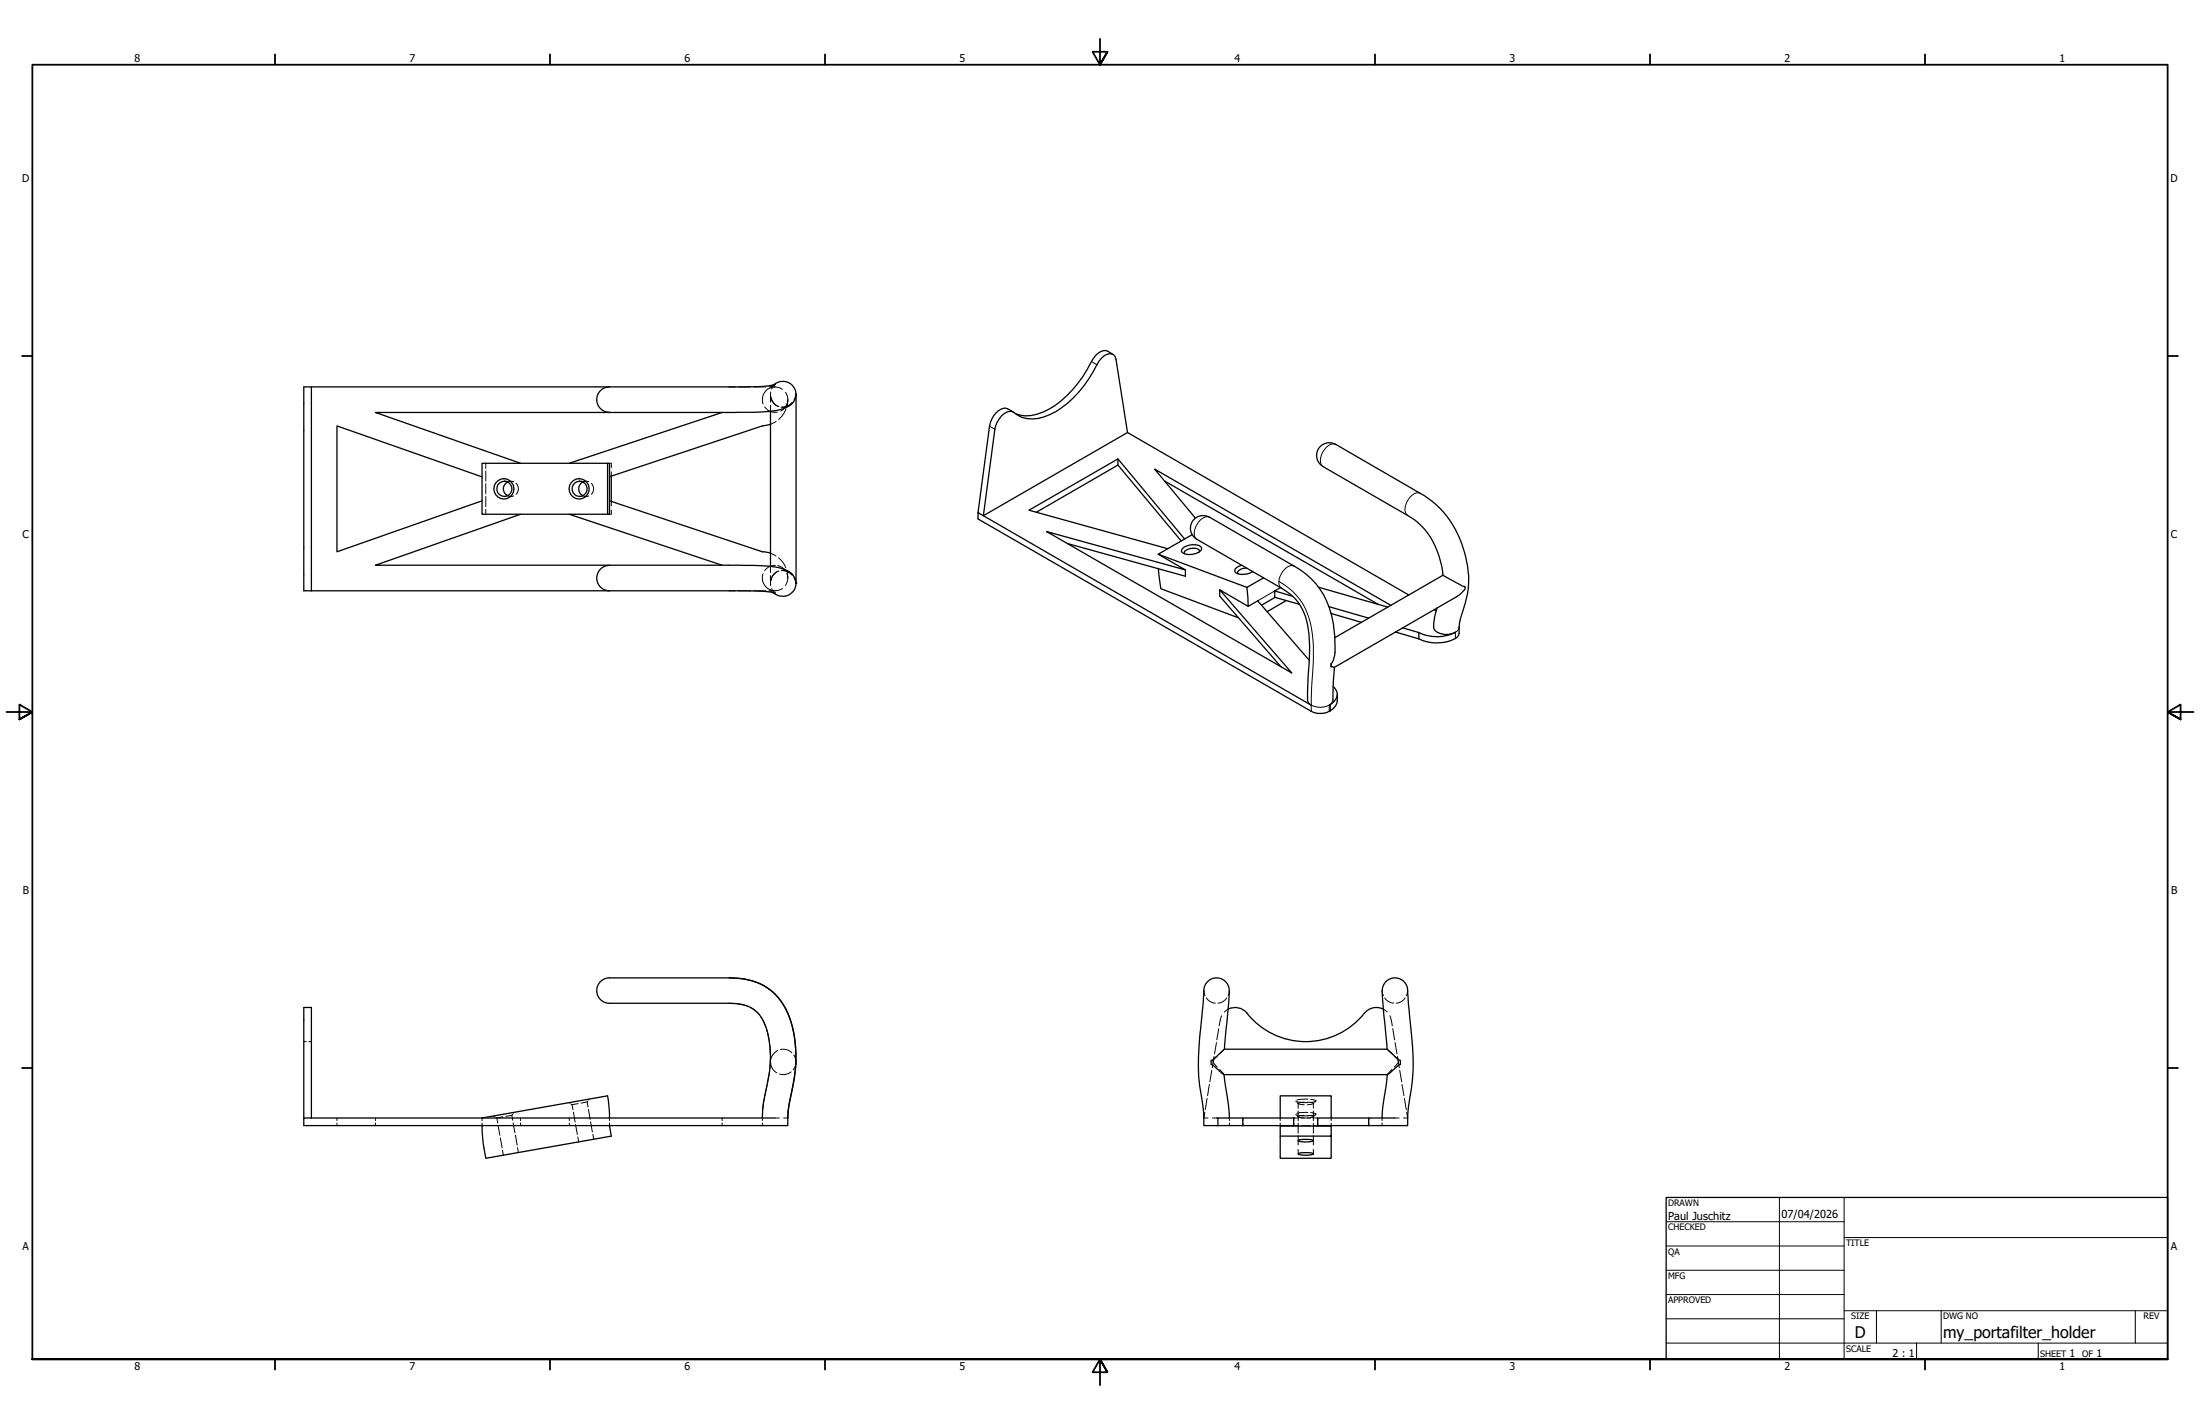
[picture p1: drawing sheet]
<svg xmlns="http://www.w3.org/2000/svg" width="864mm" height="559mm" viewBox="0 0 864 559" stroke-linecap="round" stroke-linejoin="round" font-family="sans-serif">
<!-- layer: Hidden (ANSI) -->
<g fill="none" stroke="#000" stroke-width=".39">
<path d="M286.3 151.8h2.4M289.9 151.8h4.7M295.8 151.8h4.9M300.2 159.7l2.1 1.7M300.6 153.4a4.9 4.9 0 0 0-1.1 5.1M301.5 152.5l-.8 .8M301.9 151.8h2.3M302.5 159v2.5l2.6 .2M302.5 155.4v2.4M302.5 155.9l.1 .1a4.6 4.6 0 0 0 2.8 3.5M302.5 153.8l.2 2.4M302.6 156.1l.2 .4a5.2 5.2 0 0 0 3 3.1"/>
<path d="M303.3 151.2l-.9 .6M304.2 151.8l1.9 .4 1 .6M304.2 151.8l-2.5 .8M304.4 150.9l-.8 .6-.7 1.2M308.2 160l-.4 .3M308.3 153.9l.1 .2a5.8 5.8 0 0 1 .5 5.2M308.4 159.6l-1.9 1.7M309.1 159.3l-.4 .3M311 157.9a5.2 5.2 0 0 1-4.4 1.9M311.2 158a4.8 4.8 0 0 1-4.3 1.8M312.4 154.7l-.7 2.3M312.4 154.7l-.5 2.3"/>
<path d="M304.7 165.4l-2.2 1.1M308.5 160.5l-1.7 2.9-1.1 1.2M190.7 181.8v2M190.7 184.8v4M190.7 189.8v4M190.7 194.8v4M190.7 199.8v2M198 194.8h.8M198 188.8h.8M199.3 194.5l.9 .3 1.4-.2M199.7 194.8h.8M199.7 188.8h.8"/>
<path d="M201.6 189l-1.4-.2-.9 .3M202.6 189.7a2.85 2.85 0 0 1 0 4.2M227.5 194.8h.9M227.5 188.8h.9M228.8 194.5l.9 .3 1.4-.2M229.2 194.8h.9M229.2 188.8h.9M231.1 189l-1.4-.2-.9 .3M232.1 189.7a2.85 2.85 0 0 1 0 4.2M239.3 181.8h.2M239.7 181.8h.3v1.7M240 185.2v1.7"/>
<path d="M240 196.8v1.7M239.3 201.8h.2M240 200.2v1.6h-.3M302.5 217.1l2.1 1.1M305.6 218.9l1.2 1.1 1.7 2.8M286.3 231.8h2.4M289.9 231.8h4.7M295.8 231.8h4.9M299.5 225.2a4.9 4.9 0 0 0 1.1 5.1M300.7 230.4l.8 .7M301.7 231.1l2.5 .7M301.9 231.8h2.3"/>
<path d="M302.3 222.2l-1.4 .9-.7 .9M302.3 231.8l.9 .7M302.5 222.2v2.5M302.5 225.9v2.3M302.7 227.5l-.2 2.4M302.9 231l1.5 1.8M304.4 221.9l-1.9 .3M305.3 222a4.5 4.5 0 0 1 3.1 2.1M305.4 224.2a4.7 4.7 0 0 0-2.9 3.6M305.8 224.1a5 5 0 0 0-3.2 3.5M306.6 223.9h.1a5.6 5.6 0 0 1 4.3 1.8M306.9 223.8a4.7 4.7 0 0 1 4.3 1.9"/>
<path d="M307.1 230.9l-1 .6-1.9 .3M307.8 223.3l.4 .4M308.7 224.1l.4 .2M308.9 223.9l.3 2.6M308.9 225l.3 1.8M309.2 226.8v1l-.9 1.9M309.2 226.6v.2M311.7 226.7l.7 2.3M311.8 226.7l.6 2.3M286.3 393.7l2.1 .1M289.5 393.9l4.3 1.1M294.8 395.4l1.3 .8 2 2"/>
<path d="M298.7 399.1l2 3.9M472.6 388.7l.4 2M473.6 391.6a4.1 4.1 0 0 0 3.5 2M479.6 398.6l-1 3.9M481.6 391.6a4.4 4.4 0 0 1-3.5 2M482.1 396l-1.5 1.1M482.6 388.7l-.5 2M542.5 388.7l.6 2M543.1 396l1.4 1.1M543.6 391.6a4.4 4.4 0 0 0 3.5 2M545.6 398.6l.9 3.9M551.6 391.6a4.1 4.1 0 0 1-3.5 2"/>
<path d="M552.6 388.7l-.5 2M119.3 408.7h1M121.2 408.7h1M301 404.1l.9 4.3M302.1 409.4l.3 4.4M302.5 414.9l-.3 4.4M302.5 417.1l.8 2.3 1.6 1.6M305.2 412.2l-.1 .1a5.2 5.2 0 0 0-2.6 3.6M306.4 411.9l2-.1 2.4 1.3M311.6 414l.8 2.1M312.4 417.7l-1.1 2.1M476.6 414.6l-.7 4.4"/>
<path d="M477.5 409.1l-.7 4.4M477.7 414.5l-.5 .5a1.83 1.83 0 0 0-1 1.8l1.6 1.9M478.4 403.7l-.8 4.4M478.8 419.7l1.7 2M480.6 411.7l-1.9 1.9M544.5 411.7l2 1.9M546.4 419.7l-1.8 2M546.7 403.7l.7 4.4M547.4 414.5l.3 .2a2.07 2.07 0 0 1 1.3 2l-1.7 2M547.6 409.1l.8 4.4M548.6 414.6l.7 4.4M132.3 438.7v1"/>
<path d="M147.4 438.7v1M189.2 438.7v1M193.9 437.9l.3 .2M194.6 438.5l.4 .2M195 438.7l.4 2M197.4 438.3l-2.4 .4M200.9 437.7l-2.3 .4M200.9 437.7l.4 1.9M201.2 437.3l-.3 .4M201.7 436.5l-.2 .4M204.3 438.7v1M223.4 432.7l.4 .2"/>
<path d="M223.5 438.7v1M224.2 433.3l.3 .2M224.5 433.5l.4 2M225.1 436.4l.6 3.9M226.9 433.1l-2.4 .4M230.5 432.4l-2.4 .5M230.5 432.4l.3 2M230.8 432.1l-.3 .3M231 435.4l.6 3.9M231.3 431.3l-.3 .4M239.3 438.7v1M283.5 438.7v1"/>
<path d="M299.3 436.5v3.2M300 431.1l-.6 4.3M301.1 425.8l-.9 4.2M302.1 420.4l-.8 4.3M304.2 438.7h1.7M307.6 438.7h1.6M310.5 420.6l-.6 .5a4.7 4.7 0 0 1-3.9 .3M472.9 436.5l-.3 2.2h1.6M473.8 431l-.7 4.4M474.7 425.6l-.7 4.4M475.7 420.1l-.8 4.4M475.9 438.7h1.7"/>
<path d="M482.6 438.7v1M487.9 438.7v1M502.5 438.7v1M508.6 437.3l.4 .3M508.6 432.1l.4 .3M509 437.5l4.4 .4M509 432.3l4.4 .4M509.3 438l.3 .3M509.3 432.8l.3 .3M509.6 433v1.9M509.6 435.9v3.9M509.8 438.7h-2l.1 1"/>
<path d="M510.7 438.7h3.8M511.9 437.7l-1.6 .1-.7 .4 2.3 .5M511.9 432.5l-1.6 .1-.7 .4 2.3 .5M513.2 437.7l1.7 .1 .7 .4-2.4 .5M513.2 432.5l1.7 .1 .7 .4M513.4 436.6l-4.4 .3M513.4 431.4l-4.4 .3M514.5 436.6l2.1 .6-.8 .4-1.3 .2M514.5 431.4l2.1 .6-.8 .4-1.3 .2M515.4 438.7h1.9v1M515.6 433l-2.4 .5M515.6 433v1.9"/>
<path d="M515.6 435.9v3.9M515.9 438l-.4 .3M515.9 432.8l-.4 .3M516.5 437.3l-.3 .3M516.5 432.1l-.3 .3M522.5 438.7v1M537.3 438.7v1M542.5 438.7v1M547.6 438.7h1.6M549.5 420.1l.7 4.4M550.4 425.6l.7 4.4M551.3 431l.7 4.4"/>
<path d="M552.2 436.5l.4 2.2h-1.7M132.3 440.7v1M147.4 440.7v1M189.2 440.7v1M195.5 441.6l.7 3.9M196.4 446.5l.7 3.9M197.2 451.4l.4 1.9M201.4 440.6l.7 3.9M202.3 445.5l.7 3.9M203.1 450.3l.4 2M204.3 440.7v1M223.5 440.7v1"/>
<path d="M225.9 441.3l.7 3.9M226.8 446.2l.3 1.9M231.8 440.2l.7 4M232.7 445.1l.3 2M239.3 440.7v1M283.5 440.7v1M299.3 440.7v1M482.6 440.7v1M487.9 440.7v1M502.5 440.7v1M507.9 440.7l-.1 1h2M509.6 440.8v3.9"/>
<path d="M509.6 445.6v3.7M509.6 451v1.8M510.7 441.7h3.8M515.6 440.8v3.9M515.6 445.6v3.7M515.6 451v1.8M517.3 440.7v1h-1.9M522.5 440.7v1M537.3 440.7v1M542.5 440.7v1"/>
</g>
<g fill="#000">
<circle cx="312.4" cy="154.7" r=".19"/>
<circle cx="312.4" cy="229" r=".19"/>
<circle cx="312.4" cy="416.1" r=".19"/>
<circle cx="480.6" cy="411.7" r=".19"/>
<circle cx="544.5" cy="411.7" r=".19"/>
<circle cx="480.5" cy="421.7" r=".19"/>
<circle cx="507.9" cy="438.7" r=".19"/>
</g>
<!-- layer: Visible (ANSI) -->
<g fill="none" stroke="#000" stroke-width=".51">
<path d="M436.9 139.1l-2.1-1.3a5 5 0 0 0-5.6 2.9 47.3 47.3 0 0 1-17.5 19.9 15 15 0 0 1-13 1.8M122.2 151.8v80M239.2 151.8a5 5 0 0 0-4.9 5 5 5 0 0 0 4.9 5M303.3 151.2a5.3 5.3 0 0 1 6.3-1 5.3 5.3 0 0 1 2.7 5.8 7.2 7.2 0 0 1-6 4.7 82.2 82.2 0 0 1-18.1 1.2h-48.9M304.4 150.9l-4.7 .7-6.3 .2h-174.1v80h173.8l7.4 .3 3.9 .7M309.2 156.8l-.1 1.4-.7 1.4M312.4 154.7h.1M312.5 154.7l-.1 74.3M239.3 161.9h-91.9l56.9 19.9M283.5 161.9l-60 19.9M299.3 167.1l-60 20M302.3 161.4l.2 60.8"/>
<path d="M302.5 166.5l-3.2 .6M393.1 163.2a4 4 0 0 1 6.5-.2 13.3 13.3 0 0 0 12.4-.2 43.6 43.6 0 0 0 19.4-21 5.5 5.5 0 0 1 5-2.9l.8 .4 .9 1.7 4.5 28.7-56.6 32.7 4.5-33.9a10 10 0 0 1 2.6-5.3zM397.8 161.7l-2.2-1.2a4.9 4.9 0 0 0-5.6 2.8l-1.6 4-4.5 33.9M442.6 169.7l110.4 63.8M189.2 187.1l-56.9-20v49.4l56.9-20M199.3 189.1a3 3 0 0 0-1.7 2.7 3 3 0 0 0 1.7 2.7M228.8 189.1a3.1 3.1 0 0 0 0 5.4M238.5 181.8h.8v20h-.8zM238.5 181.8h-49.3v20h49.3M239.3 196.5l60 20M240 186.9v9.9M438.8 180.1v2.4"/>
<path d="M457.2 188.8l83.8 48.4M204.3 201.8l-56.9 20 150 .1a27.8 27.8 0 0 1 12.5 2.6 5.2 5.2 0 0 1 1.6 7.4 5.2 5.2 0 0 1-7.5 1.1l-.8-.5M223.5 201.8l60 20M299.2 216.5l3.3 .6M383.9 201.2v2.4l130.8 75.5a8 8 0 0 0 7.5-.1M383.9 201.2l130.8 75.5a3 3 0 0 1-1.4-3.6l.2-8.1a57.8 57.8 0 0 0-1.1-23.1 19.1 19.1 0 0 0-9.4-11.1l-33.2-19.2M406.8 201l32-18.5 24.9 29.8M419 213.3l46.3 12.8v-2.5M454.7 217.5l10.6 6.1-54.5-15 96.3 55.5-28.3-32.6 11.2 6.4M464.2 215.2a6.6 6.6 0 0 1 7.1-.8l.4 .5a2.28 2.28 0 0 1-2.2 2.3 5.1 5.1 0 0 1-5.7-.8v-.6zM465 211.5l-26.2-31.4-34.9 20.1 54.5 15.1M468 209.8l-13.3 7.7 34.8 13"/>
<path d="M469.3 203.3l-16-19.2 92.7 53.5M469.8 211.6a5 5 0 0 1-1.8-6.8 5 5 0 0 1 6.8-1.9l33.3 19.3a30.4 30.4 0 0 1 15.6 25.1l.3 4.5a12.8 12.8 0 0 1-1.2 8.4l-.3 .3M470.8 216.6l.1-.5a4 4 0 0 0-5.4-.1l-.5 .4 .1 1M239.2 221.9a5 5 0 0 0-4.9 5 5 5 0 0 0 4.9 4.9M302.5 222.2h-.2M454.7 223.2l1 7.8 30.5 11.4M478.8 231.5v2.4l24.1 27.8M487.4 221.8a2.59 2.59 0 0 0-2.6 2.7 6 6 0 0 0 6.9-.2M489.3 222.9a3.7 3.7 0 0 0-3.5 1.8l.2 .5M489.5 230.5l.5 7.4M490 237.9l3.7-2.1 20.3 23.3M491.7 224.3v.1"/>
<path d="M496 226.8l-6.5 3.7M500.4 231.9v2.5l9.8 2.8M500.4 231.9l6.9 2M500.6 234.4l-5.4 3.1M502.7 230.6l-2.3 1.3M504.6 235.6v.2l-7.2 4.2M517.6 230.4l27.2 7.9M521.7 238.1l15.6 4.5M563 239.3l.8 .3M564.1 238.6l-1 3.7-.4 3.8M566.4 225.7a31.1 31.1 0 0 0-11.2-21.7l-35.9-21a5 5 0 0 1-1.8-6.8 5 5 0 0 1 6.8-1.8l33.2 19.2a39.6 39.6 0 0 1 18.8 37.8l-1.1 5.3-1.5 4.9a16.7 16.7 0 0 0-.9 6.9 3.5 3.5 0 0 1-3 2.8 16.7 16.7 0 0 1-12.8-.6M566.4 225.7l7.1 4 1.6 .4a1.21 1.21 0 0 1-.6 1.7l-2.7 2.4-48 27.7"/>
<path d="M566.4 225.7l-42.5 24.6M522.5 240.7l12 3.5M547.8 248l9.2 2.7M550.6 246.4l6.4 1.8M557 248.2v2.5M562.8 246.1a4.1 4.1 0 0 0 4.4 2.9l2.3-.2 1.8-.7a15.9 15.9 0 0 1-14.3 .1M522.2 276.5v2.5M522.5 260.5v1.2l1.3 .2M522.5 260.5v1.2M523.3 269.4a3.8 3.8 0 0 1 .1 6.2l-1.2 .9M523.8 261.9l-.6 11.7a2.66 2.66 0 0 1-1.4 3.1l.4-.2M525 272.5a5.6 5.6 0 0 1-2.8 6.5"/>
<path d="M286.3 383.7a23 23 0 0 1 20.2 9 38.7 38.7 0 0 1 5.9 23.4M286.3 383.7h-47.1a5 5 0 0 0-4.9 5 5 5 0 0 0 5 5h47a14.4 14.4 0 0 1 12 4.7 27.1 27.1 0 0 1 4.2 16.1 75.8 75.8 0 0 1-2.8 18.1l-.4 6.1M286.3 383.7a22.9 22.9 0 0 1 20.7 9.7 39.5 39.5 0 0 1 5.4 22.7M482.1 396a6 6 0 0 1 7.5 1.6M482.5 388.7a5 5 0 0 0-5.4-4.9 5 5 0 0 0-4.5 5.7l-.9 10.4a103.4 103.4 0 0 0 .7 35.6l.2 6.2h35.2v-3h-19.9M482.6 388.7l-2 23M489.5 397.6a29.4 29.4 0 0 0 46 0M542.5 388.7l2 23M542.6 388.7a5 5 0 0 1 5.5-4.9 5 5 0 0 1 4.5 5.8l.7 8.6a148.2 148.2 0 0 1 1.2 25.1l-1.1 7.7a45.6 45.6 0 0 0-.8 10.7h-35.3v-3h20M543.1 396a6 6 0 0 0-7.5 1.6M312.4 416.1l-.1 1.6M312.4 416.9a117.3 117.3 0 0 1-2.7 16.9l-.5 4.9"/>
<path d="M312.4 416.9l-1.5 11a39.7 39.7 0 0 0-1.7 10.8M312.4 416.1v.8M480.6 411.7l-3 2.8a3.3 3.3 0 0 1-2.2 1.6v1.6l1.1 .6 4 3.4M480.6 411.7h63.9M544.5 411.7l4 3.7 1.2 .7v1.6l-5.1 4h-64.1M119.3 438.7v-43.3h2.9v43.3M122.2 438.7h-2.9v3h189.9v-3M122.2 438.7h182M239.3 438.7l-.8-8.7-49.3 8.7M477.6 438.7h.5M480.5 421.7l1.7 11.9 .4 5.1M502.5 438.7v-8.7h20v8.7"/>
<path d="M544.6 421.7l-1.8 12.7-.3 4.3M547.6 438.7h-10.3v3M189.2 441.7l.4 6 1.1 6.8 49.3-8.7-.7-4.1M478.1 441.7v-3h9.8v3M502.5 441.9h20v3.9h-20zM502.5 445.8v8.7h20v-8.7M502.5 441.7v.2M509.6 452.8a8.8 8.8 0 0 1 6 0 8.8 8.8 0 0 1-6 0zM509.6 447.6a8.8 8.8 0 0 1 6 0 8.8 8.8 0 0 1-6 0zM522.5 441.7v.2"/>
<circle cx="197.8" cy="191.8" r="4"/>
<circle cx="198" cy="191.8" r="2.99"/>
<circle cx="227.3" cy="191.8" r="4"/>
<circle cx="227.5" cy="191.8" r="2.97"/>
</g>
<!-- layer: Visible Narrow (ANSI) -->
<path d="M428.4 141.9l2.2 1.2M388.4 167.3l2.1 1.2M524.3 174.4a4.4 4.4 0 0 0-5 2.9 4.5 4.5 0 0 0 0 5.8M557.5 193.6a4.3 4.3 0 0 0-5 2.9 4.5 4.5 0 0 0 0 5.7M474.8 202.9a4.4 4.4 0 0 0-5 3 4.3 4.3 0 0 0 0 5.7M500.4 231.9l-6.7 3.9M502 228.2a25.2 25.2 0 0 1 13.2 21.4 195.9 195.9 0 0 1-.5 24.7v2.4M508.1 222.2a4.2 4.2 0 0 0-5.1 2.8 4.5 4.5 0 0 0 0 5.8M572.8 246.1a2.35 2.35 0 0 1-1.5 2v2.5M514.7 276.7a7.9 7.9 0 0 0 7.1 0v2.4M514.7 276.7v2.4" fill="none" stroke="#000" stroke-width=".39"/>
<!-- layer: Border (ANSI) -->
<g fill="none" stroke="#000" stroke-width=".7">
<path d="M431.8 15.2v10.2l-2.9-5.1h5.8l-2.9 5.1 2.9-5.1M107.9 21.3v4.1M215.9 21.3v4.1M323.8 21.3v4.1M539.8 21.3v4.1M647.7 21.3v4.1M755.6 21.3v4.1M8.6 139.7h4.1M850.9 139.7h4.1M2.5 279.4h10.2l-5.1-2.9v5.8l5.1-2.9-5.1 2.9M861.1 279.4h-10.2l5.1-2.9v5.8l-5.1-2.9 5.1 2.9M8.6 419.1h4.1"/>
<path d="M850.9 419.1h4.1M12.7 533.4v-508h838.2v508h-838.2h838.2M107.9 533.4v4.1M215.9 533.4v4.1M323.8 533.4v4.1M434.7 538.5l-2.9-5.1 2.9 5.1h-5.8l2.9-5.1v10.2M539.8 533.4v4.1M647.7 533.4v4.1M755.6 533.4v4.1"/>
</g>
<!-- layer: Title (ANSI) -->
<g fill="none" stroke="#000" stroke-width=".39">
<path d="M654 479.4h69.9M698.5 469.9v63.5M723.9 469.9v63.5M654 488.9h69.9M654 498.5h69.9M723.9 485.6h127M654 508h69.9M654 517.5h69.9M723.9 514.3h127M736.6 514.3v12.7M762 514.3v12.7M838.2 514.3v12.7"/>
<path d="M654 527h196.9M752.3 527v6.4M800.1 527v6.4"/>
</g>
<path d="M654 469.9h196.9v63.5h-196.9z" fill="none" stroke="#000" stroke-width=".51"/>
<g font-size="6.3">
<text x="728.1" y="524.9">D</text>
<text x="762.8" y="525">my_portafilter_holder</text>
</g>
<g font-size="4.3">
<text x="654.8" y="478.6">Paul Juschitz</text>
<text x="699.3" y="478">07/04/2026</text>
</g>
<g font-size="4.2">
<text x="52.8" y="24.4">8</text>
<text x="160.8" y="24.4">7</text>
<text x="268.7" y="24.4">6</text>
<text x="376.7" y="24.4">5</text>
<text x="484.6" y="24.4">4</text>
<text x="592.6" y="24.4">3</text>
<text x="700.5" y="24.4">2</text>
<text x="808.5" y="24.4">1</text>
<text x="8.8" y="71.4">D</text>
<text x="852" y="71.4">D</text>
<text x="8.9" y="211.1">C</text>
<text x="852.2" y="211.1">C</text>
<text x="9" y="350.8">B</text>
<text x="852.2" y="350.8">B</text>
<text x="8.9" y="490.5">A</text>
<text x="852.2" y="490.5">A</text>
<text x="742.9" y="532.6">2 : 1</text>
<text x="812.4" y="532.6">1</text>
<text x="823" y="532.6">1</text>
<text x="52.8" y="537.5">8</text>
<text x="160.8" y="537.5">7</text>
<text x="268.7" y="537.5">6</text>
<text x="376.7" y="537.5">5</text>
<text x="484.6" y="537.5">4</text>
<text x="592.6" y="537.5">3</text>
<text x="700.5" y="537.5">2</text>
<text x="808.5" y="537.5">1</text>
</g>
<g font-size="3.5">
<text x="654.8" y="473.2">DRAWN</text>
<text x="654.8" y="482.8">CHECKED</text>
<text x="724.7" y="488.9">TITLE</text>
<text x="654.8" y="492.3">QA</text>
<text x="654.8" y="501.8">MFG</text>
<text x="654.8" y="511.4">APPROVED</text>
<text x="726.7" y="517.7">SIZE</text>
<text x="762.8" y="517.7">DWG NO</text>
<text x="841.4" y="517.7">REV</text>
<text x="724.7" y="530.4">SCALE</text>
<text x="800.9" y="532.6">SHEET</text>
<text x="817.4" y="532.6">OF</text>
</g>
</svg>
